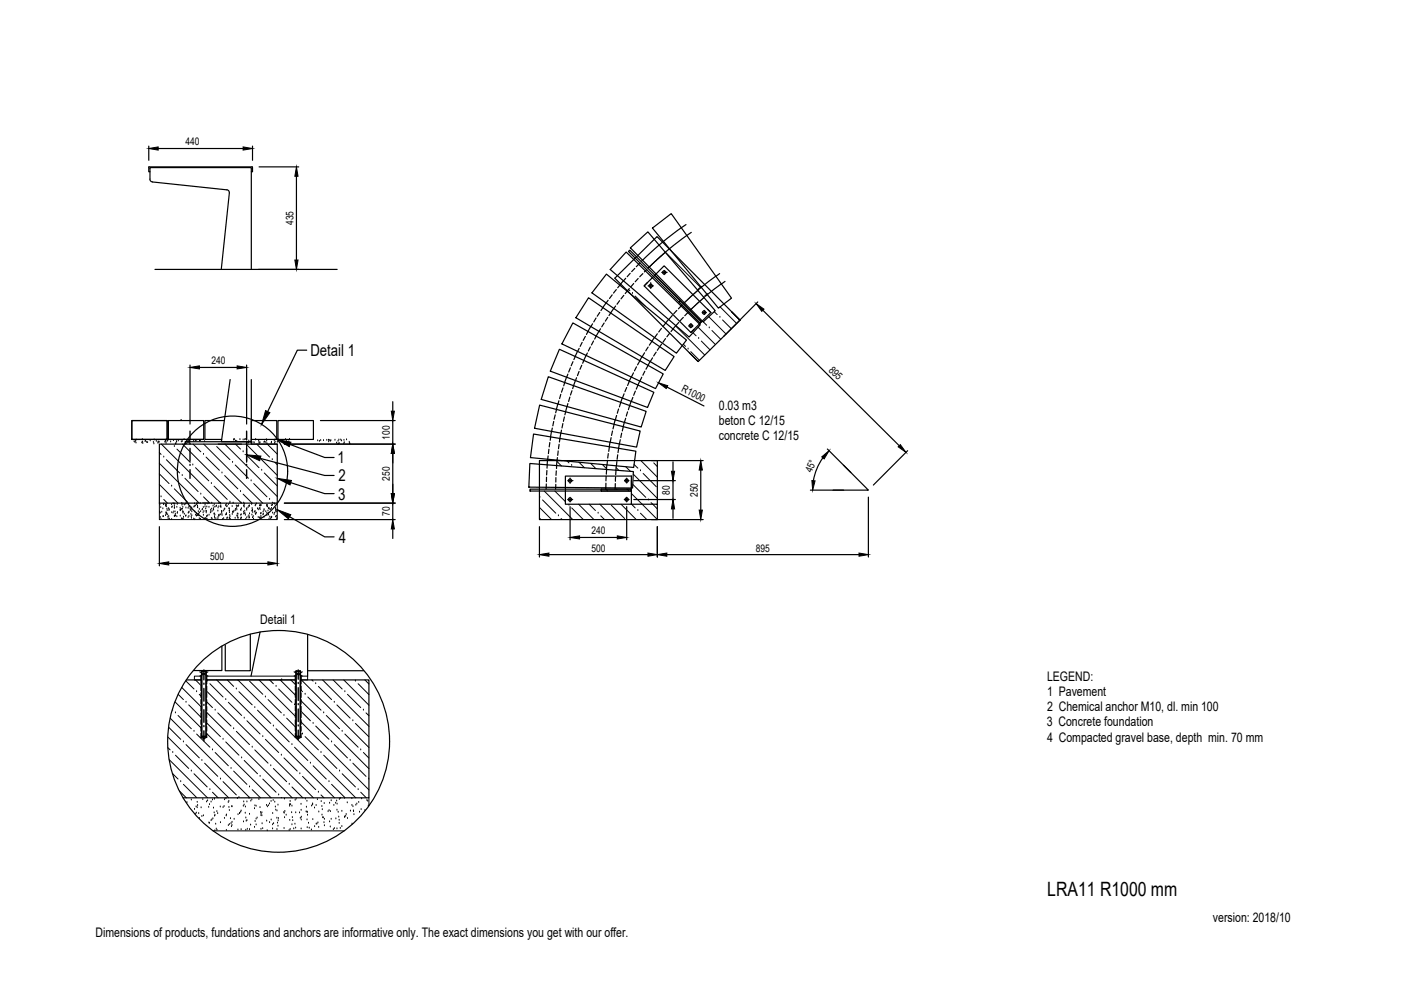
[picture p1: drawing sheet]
<svg xmlns="http://www.w3.org/2000/svg" width="297mm" height="210mm" viewBox="0 0 297 210" stroke-linecap="round" stroke-linejoin="round" font-family="sans-serif">
<!-- layer: 0 -->
<g fill="none" stroke="#000" stroke-width=".25">
<path d="M31.5 31v3M31.6 35.4l-.1 1h.3M31.6 35.4h21.8M33.5 31.5h18M53.3 35.7v21.4M53.4 35.4l.1 1h-.2M53.5 31v3M54.9 35.4h8.4M62.9 37.4v17.7M32.9 57.1h38.6M48.6 40.9l-1.7 16.2M54.8 57.1h8.5"/>
<path d="M128.6 58.1l16.9 14-2.1 2.8-17.9-12.8zM132.2 59.5l-1.2 1.5M132.7 59l-.5 .6M132.8 53.4l15.7 15.5-2.4 2.6-16.7-14.4zM133.5 53l15.2 15.2-.3 .3-15.1-15.2zM133.6 57.9l-.6 .8M133.7 52.5l3.7-3.3 14.2 16.7-2.5 2.4zM134.6 56.9l-.7 .7M135.3 59l-.6 .7M135.4 56l-.5 .6M135.7 55.7l-.3 .3M136.3 58l-.7 .7"/>
<path d="M137.1 57.1l-.5 .6M137.3 59.9l-.7 .7M137.8 56.4l-.4 .5M137.9 56.4h-.1M138 59.9v1.3M138.3 48.4l4-3.1 12.8 17.9-2.8 2.1zM138.4 55.9l-.5 .5M138.8 58.3l2-1.9 9.9 9.9M138.8 58.3l-2.2 2.3 9.9 9.9 .7-.7M138.8 58.3l9.9 9.9 2-1.9M139 55.3l-.6 .6M139.5 54.9l-.5 .4"/>
<path d="M139.6 54.8h-.1M140.3 54.2l-.7 .6M140.3 57.8h1.1M140.3 54.1v.1M140.8 57.3v.9M145.4 47.6a65.5 65.5 0 0 0-9.4 7.8M146.6 49.3l-3.1 2.2-3.1 2.6M151.8 58.6l-3.1 2.3M152.6 58l-.8 .6M153.7 59.7l-.7 .5M40.3 77.4v12.5M42.3 77.9h8"/>
<path d="M52.3 77.4v12.5M65 74.2h-2l-6.2 13.1M116.3 79.9l20.7 7.3-1.1 3.3-21.1-5.8zM118.6 74.1l20 9.1-1.3 3.2-20.6-7.7zM120.1 80l-.4 1.1M120.4 79.3l-.3 .7M120.9 78l-.3 .9M121.5 68.5l19.1 10.8-1.6 3.1-19.9-9.5zM121.5 76.7l-.4 .8M122.4 74.5l-.7 1.7M122.8 78.8l-.4 .8M122.8 73.9l-.3 .6"/>
<path d="M123.3 77.4l-.3 .9M123.4 72.6l-.4 .8M124.1 71.3l-.5 .9M124.3 75.4l-.8 1.6M124.5 74.8l-.2 .6M124.8 63.1l18.1 12.5-1.9 2.9-18.9-11.1zM125.2 73.6l-.5 .8M125.6 68.7l-1.3 2.2M125.8 72.3l-.4 .8M126.4 71.4l-.3 .5M126.4 67.4l-.5 .9M127.2 66.2l-.6 .8"/>
<path d="M127.3 69.7l-1 1.7M128.1 68.5l-.5 .8M128.8 67.3l-.5 .8M128.9 63.7l-1.5 2.1M129.5 66.4l-.4 .5M129.8 62.5l-.6 .8M130.5 64.9l-1 1.5M130.7 61.4l-.6 .7M131.4 63.7l-.6 .8M132.3 62.6l-.6 .8M133.4 61.2l-.8 1M133.8 79.9l-.4 .9"/>
<path d="M134.3 79.1l-.4 .8M134.4 60.1l-.7 .7M134.9 77.8l-.4 .8M136.1 80l-.4 .8M136.1 75.6l-.9 1.8M136.7 74.8l-.5 .8M136.7 78.7l-.4 .9M137.4 60.6h1.1M137.4 73.6l-.5 .8M138.2 72.4l-.5 .8M138.4 75.9l-1.4 2.4M138.8 71.6l-.6 .8"/>
<path d="M139.1 74.7l-.5 .8M139.4 70.8l-.6 .8M140.2 69.6l-.5 .8M140.3 73l-.9 1.3M141.1 71.8l-.5 .8M141.8 67.7l-1.3 1.6M142 70.7l-.6 .7M142.5 66.9l-.7 .8M143.3 69l-1 1.3M143.5 65.8l-.6 .7M143.9 68.4l-.6 .6M144.3 63.7l-.3 .3 4.4 4.5-1.9 2"/>
<path d="M144.6 64.7l-.8 .8M144.9 67.3l-.7 .7M145.1 64.1l-.2 .3M145.3 64l-.1 .1M145.4 63.9h.1M145.5 63.7v.1M145.7 63.7h-.1M145.8 63.6h-.1M145.8 66.3l-.6 .6M146 66.1l-.2 .2M146 69.1h.9M146.2 63.2l-.4 .3"/>
<path d="M146.3 63.1h-.1M146.5 65.6l-.2 .2M146.5 68.6v.9M146.5 62.9l-.2 .1M146.7 62.7l-.2 .1M146.8 62.6h-.1M146.9 62.5l-.1 .1M146.9 65.2l-.4 .4M147.1 65.1h-.1M147.1 62.3l-.2 .2M147.2 65l-.1 .1M147.3 64.9l-.1 .1"/>
<path d="M147.3 62.1l-.1 .2M147.4 64.8h-.1M147.5 64.7l-.1 .1M147.6 64.6l-.1 .1M147.8 61.7l-.4 .4M147.8 64.4l-.2 .2M147.9 61.6l-.1 .1M147.9 64.3l-.1 .1M148 61.6h.1M148 64.2l-.1 .1M148.1 61.4h.1M148.3 61.3h.1"/>
<path d="M148.4 61.2h.1M148.4 63.8l-.4 .4M148.5 63.7l-.1 .1M148.6 61.1h.1M148.6 63.6v.1M148.7 60.9h.1M148.9 63.5l-.2 .1M148.9 66.3h.8M149 63.3l-.1 .1M149.1 63.3h-.1M149.3 63.1h.1M149.3 63.1l-.2 .1"/>
<path d="M149.3 65.8v.9M149.5 62.9h.1M149.6 62.8h.1M149.8 62.7h.1M150 62.5h.1M150 65.5l.7 .8M152.9 60.2l-2.9 2.3M155.1 66.1l1.8 1.8-17.6-17.7-8.9 8.8 17.6 17.7M156.9 67.9l-8.9 8.8-1.9-1.9M160.7 64l-7.3 7.3M161.7 65.8l29 28.7M27.9 89.2h7.5v4h-7.5z"/>
<path d="M33.8 94.2h25v12.5h-25zM35.7 89.2v4h7.5M35.7 89.2h7.5v4h-7.5zM38.4 89.2h.1M39.3 94.2v-.5h14v.5h5.5M39.3 93.7h1M46.3 94.2h4.9M47.6 89.2h-4.2v4h3.6M48.8 80.5l-1.9 13.2h6.4v-13.2M53.3 93.7h-1v4.3M53.3 89.2h5.4v4h-5.4zM55.2 97.2l13.6 3.6h2"/>
<path d="M58.9 89.2h7.5v4h-7.5zM60.3 94.2h23.5M61.5 94.2l7.3 2.8h2M67.9 89.2h15.9M83.3 85.2v2M83.3 89.2v5M83.3 96.2v8.5M112.3 98.3l22 1.7-.2 3.5-22-.2zM113.1 92l21.7 3.7-.4 3.4-21.9-2.1zM114.4 85.9l21.3 5.5-.7 3.4-21.7-4zM116 99.8l-.1 .9M116 98.5v.8"/>
<path d="M116.1 97.4l-.1 1.2M116.2 96.7l-.1 .7M116.4 95.2l-.1 1M116.6 93.8l-.2 1M116.8 92.6l-.1 .8M117.1 90.8l-.4 1.8M117.4 89.4l-.2 .9M117.7 88l-.2 .9M117.9 99.8v1M118.1 97.6l-.1 1.7M118.1 97.7h1.1M118.2 97l-.1 .6"/>
<path d="M118.3 85.7l-.5 1.8M118.3 95.6l-.1 1M118.5 85l-.2 .7M118.5 94.2l-.1 .9M118.9 83.6l-.3 .9M118.9 91.8l-.3 1.9M119 91.2l-.1 .6M119.3 89.8l-.1 .9M119.4 82.2l-.4 1M119.7 88.4l-.2 .9M119.7 81.1l-.2 .7M119.9 87.3l-.1 .6"/>
<path d="M120.4 85.6l-.5 1.7M120.8 84.2l-.2 .9M121.3 82.8l-.3 .9M122 80.7l-.6 1.7M122.2 80.1l-.2 .6M128.7 98.6l-.1 1.9M128.8 97.6l-.1 1M129 96.2l-.2 .9M129.2 94.7l-.1 1M129.3 93.8l-.1 .9M129.6 92.8l-.2 1M129.9 91.4l-.2 .9"/>
<path d="M130.7 98.8l-.2 1.8M130.7 88.1l-.7 2.8M130.8 97.8l-.1 1M131 96.4l-.2 1M131.2 86.7l-.3 .9M131.2 95.1l-.2 .9M131.3 94.1l-.1 1M131.5 93.2l-.2 .9M131.8 91.8l-.2 1M131.9 84.4l-.6 1.9M132.3 83.5l-.3 .9M132.4 89.6l-.5 1.8"/>
<path d="M132.7 88.7l-.3 .9M132.9 82.2l-.4 .9M133.1 87.3l-.3 .9M133.4 80.8l-.3 .9M134.2 84.3l-1 2.6M134.7 82.9l-.3 .9M135.3 81.7l-.4 .8M135.6 80.8l-.4 .8M138.1 97.7h11M141.4 82.1l7.9 4M142.7 97.9v2M148.6 99.7v8.5"/>
<path d="M174.5 97.1l-1.5 2.6-.5 2.2M175.4 95.2l5 5M178.8 98.6l5.3 5.3h-7.5M192.4 95.6l-7.2 7.2M33.8 111.7v8.3M35.8 119.5h21M58.8 111.7v8.3M60.3 106.7h23.5M60.3 110.2h23.5M61.4 109.6l7.4 4.2h2M61.6 102.3l7.2 2.4h2M83.3 106.7v3.5"/>
<path d="M83.3 112.2v2M112.4 103.7h21.5v.4h-21.5zM114.4 111.7v6.4M115.8 102.6v1.1M115.9 101.2v.9M116.4 117.6h21M117.8 103.3v.4M117.8 102.7v.6M117.9 101.3l-.1 .9M120.4 105.9h1M120.4 101.9h1.1M120.9 101.4v1.1"/>
<path d="M120.9 105.4v1M120.9 107.4v7M122.9 114h8M127.5 103.7v.4h6.4v-.4h-6.4v.4M128.5 102.4l-.1 1.3M128.5 101v1M130.4 103.4v.3M130.5 102.5l-.1 .9M130.5 101.1v.9M132.4 105.9h1M132.4 101.9h1M132.9 101.4v1"/>
<path d="M132.9 105.4v1M132.9 107.4v7M133.9 103.9v-3h-14v6h14v-2.8M133.9 106.9h5.5v3.3h-25v-12.5h25v9.2M134.4 101.9h8.8M134.4 105.9h8.8M138.1 110.2h11M139.4 111.7v6.4M141.4 117.6h40.7M142.7 101.9v4M142.7 107.9v2M171.8 103.9h7.1"/>
<path d="M184.1 105.4v12.7M47 137v5.2h-6M53.1 134.5v7.7h-5.3v-5.4M55.1 134l-1.9 9.4M65.2 134.5v8.9M39.5 144.2h3.2M42.4 142.4l1.7 1M42.6 156.3h1.2M42.6 143.4v.2M42.6 143.7v1.3M42.6 145.5v.9M42.6 146.9v1"/>
<path d="M42.6 148.3v1M42.6 149.8v.9M42.6 151.2v.9M42.6 152.6v1M42.6 154v1M42.6 155.5v.8M42.6 156.3l.6 .3 .6-.3M42.7 142.3v13.8h1M42.7 156.1l.1 .1M42.8 156.2h.9M42.8 142.3h.9M42.8 142.3h-.1"/>
<path d="M42.8 142.3v13.9M43.7 142.3h-1M43.7 142.3v13.9M43.7 144.2h19M43.7 142.3v13.8M43.7 156.1v.1M43.8 143.4v.2M43.8 143.7v1.3M43.8 145.5v.9M43.8 146.9v1M43.8 148.3v1M43.8 149.8v.9"/>
<path d="M43.8 151.2v.9M43.8 152.6v1M43.8 154v1M43.8 155.5v.8M44.1 142.4l-1.7 1M59.7 144.2h.1M62.4 142.4l1.7 1M62.6 156.3h1.2M62.6 143.4v.2M62.6 143.7v1.3M62.6 145.5v.9M62.6 146.9v1"/>
<path d="M62.6 148.3v1M62.6 149.8v.9M62.6 151.2v.9M62.6 152.6v1M62.6 154v1M62.6 155.5v.8M62.6 156.3l.6 .3 .6-.3M62.7 142.3v13.8h1M62.7 156.1l.1 .1M62.8 156.2h.8M62.8 142.3h.8M62.8 142.3h-.1"/>
<path d="M62.8 142.3v13.9M63.6 142.3h.1h-1M63.6 142.3v13.9M63.7 144.2h14.5v25h-39.4M63.7 142.3v13.8M63.7 156.1l-.1 .1M63.8 143.4v.2M63.8 143.7v1.3M63.8 145.5v.9M63.8 146.9v1M63.8 148.3v1M63.8 149.8v.9"/>
<path d="M63.8 151.2v.9M63.8 152.6v1M63.8 154v1M63.8 155.5v.8M64.1 142.4l-1.7 1M65.2 142.2h11.9"/>
<circle cx="140.8" cy="57.8" r=".35"/>
<circle cx="138" cy="60.6" r=".35"/>
<circle cx="146.5" cy="69.1" r=".35"/>
<circle cx="149.3" cy="66.3" r=".35"/>
<circle cx="49.3" cy="99.9" r="11.7"/>
<circle cx="120.9" cy="101.9" r=".35"/>
<circle cx="120.9" cy="105.9" r=".35"/>
<circle cx="132.9" cy="105.9" r=".35"/>
<circle cx="132.9" cy="101.9" r=".35"/>
<circle cx="59.1" cy="157.2" r="23.5"/>
</g>
<!-- layer: SRAFY -->
<g fill="none" stroke="#000" stroke-width=".21">
<path d="M141.1 53.5l7.5 7.5M133.3 61.4l.2 .3M134.1 62.2h.1M134.7 62.8l2 2M143.2 69.1l6.2 6.2M144.9 73l.4 .4M145.9 74h.1M146.5 74.6l1.8 1.8M146.9 70.5l.7 .7M148 69.4l3.7 3.7M148.1 71.8h.1M148.7 72.3l1.8 1.9"/>
<path d="M149.1 68.2l.7 .8M150.3 67.2l3.7 3.6M150.4 69.5h.1M150.9 70.1l1.9 1.8M151.4 66.1l.7 .6M152.6 67.3h.1M152.7 65.1l3.5 3.5M153.2 67.8l1.9 1.9M28.4 93.7h.1M28.6 93.8h.1M28.7 93.6h.1M28.8 93.9h.1"/>
<path d="M28.9 93.3h.1M30.1 93.9h.1M30.2 93.2h.1M30.2 93.7h.1M30.3 94h.1M30.8 93.6h.1M30.9 93.5h.1M31.1 93.8h.1M31.3 93.8h.1M31.8 93.5h.1M32.5 93.8h.1M32.6 94.1h.1"/>
<path d="M32.7 93.3h.1M33.1 93.6h.1M33.5 94h.1M33.5 93.7h.1M33.7 93.7h.1M33.7 93.8h.1M33.8 98.2l8.4 8.5M33.8 96l.3 .3M34.2 94.2l12.5 12.5M34.7 96.9h.1M35 93.7h.1M35.1 93.5h.1"/>
<path d="M35.2 93.7h.1M35.2 94h.1M35.2 93.2h.1M35.3 97.5l2.8 2.8M35.5 93.5h.1M35.6 93.4h.1M36.2 93.7h.1M36.8 93.4h.1M37 94.7h.1M37.2 94.2h.1M37.3 94h.1M37.4 93.7h.1"/>
<path d="M37.5 93.7h.1M37.5 95.2l2.8 2.8M37.8 93.5h.1M38.4 93.7h.1M38.6 93.6h.1M38.7 94.2l12.5 12.5M39 93.2h.1M39.6 94.1h.1M39.8 93.6h.1M39.8 93.9h.1M40 93.7h.1M40.1 93.6h.1"/>
<path d="M40.1 94h.1M40.1 93.5h.1M40.2 93.3h.1M40.9 98.6h.1M40.9 94.2l1.7 1.6M41.1 93.5h.1M41.5 93.4h.1M41.5 99.2l2.8 2.8M41.7 93.4h.1M42.3 93.5h.1M42.5 93.4h.1M43.1 96.3h.1"/>
<path d="M43.2 94.2l12.5 12.5M43.4 93.6h.1M43.7 96.9l2.8 2.8M45.9 94.7l2.9 2.8M47.7 94.2l11.1 11.1M49.3 98h.1M49.5 93.3h.1M49.6 93.3h.1M49.6 93.2h.1M49.9 98.6l2.8 2.8M49.9 94.2l1.1 1M49.9 93.5h.1"/>
<path d="M50.2 93.6h.1M50.9 93.2h.1M51.5 95.8h.1M51.5 93.3h.1M51.9 93.2h.1M52.1 93.2h.1M52.1 96.3l2.8 2.9M52.2 94.2l6.6 6.6M52.6 93.8h.1M52.7 93.9h.1M52.8 93.5h.1M53.2 93.5h.1"/>
<path d="M53.3 94.1h.1M53.6 93.8h.1M53.9 93.9h.1M54.2 93.3h.1M54.2 93.2h.1M54.4 94.2l2.8 2.7M54.8 93.5h.1M54.9 93.8h.1M55 94h.1M55.1 93.9h.1M55.5 99.7h.1M56 93.8h.1"/>
<path d="M56.1 93.7h.1M56.4 93.8h.1M56.5 93.2h.1M56.5 93.5h.1M56.6 94.1h.1M56.7 94.2l2.1 2.1M57.5 94h.1M57.6 93.8h.1M57.7 97.5h.1M58.2 93.5h.1M58.2 94h.1M58.3 98l.5 .5"/>
<path d="M58.3 93.7h.1M58.8 93.7h.1M58.9 93.7h.1M59.1 93.4h.1M59.8 93.4h.1M59.8 93.8h.1M60 93.7h.1M60.5 93.2h.1M60.7 93.7h.1M60.8 93.6h.1M61.2 93.7h.1M61.4 93.2h.1"/>
<path d="M67.4 93.5h.1M67.7 93.6h.1M68 93.4h.1M68.6 93.4h.1M69.3 93.4h.1M69.6 93.3h.1M69.7 93.7h.1M69.8 93.4h.1M70 93.5h.1M70.2 93.4h.1M71 93.3h.1M71.4 94h.1"/>
<path d="M71.7 94.2h.1M71.7 93.5h.1M71.8 94.2h.1M71.8 93.3h.1M71.9 94h.1M72.2 93.3h.1M72.4 93.5h.1M72.9 94.1h.1M72.9 93.4h.1M73 93.9h.1M73.5 93.3h.1M74 93.8h.1"/>
<path d="M74.1 94.1h.1M74.2 94.1h.1M118.1 97.8l.9 1M120.3 97.8l.3 .3M121.2 98.7h.1M122.8 98l1.1 1.2M125.2 98.2l1.2 1.2M127.7 98.5l.9 .9M130.6 99.2l.6 .6M132.7 99l1 .9M134.4 98.5l.8 .8M135.8 99.8h.1"/>
<path d="M135.9 97.7l3.5 3.5M138.6 98.1l.8 .8M33.8 106.7v3.5h25v-3.5M33.8 102.7l3.9 4M33.8 100.5l2 2M33.8 108.5h.1M33.9 108.8h.1M33.9 107.1h.1M34 108.8h.1M34 109.7h.1M34.1 107.6h.1M34.1 110.1h.1"/>
<path d="M34.1 105.3h.1M34.3 108.6h.1M34.5 107.9h.1M34.6 109.6h.1M34.6 109.5h.1M34.7 107h.1M34.7 105.9l.8 .8M34.8 106.9h.1M35.1 107.3h.1M35.1 109.3h.1M35.1 107h.1M35.2 108.7h.1"/>
<path d="M35.2 108.9h.1M35.3 107.1h.1M35.3 109h.1M35.3 107.4h.1M35.3 108.8h.1M35.4 107.9h.1M35.4 108.3h.1M35.5 109.1h.1M35.6 109.6h.1M35.7 110h.1M35.8 107.8h.1M35.8 109.5h.1"/>
<path d="M35.8 108.2h.1M35.9 108.1h.1M35.9 110.1h.1M36.4 107h.1M36.4 110.1h.1M36.4 103.1h.1M36.4 108.7h.1M36.4 107.6h.1M36.5 107.5h.1M36.7 106.8h.1M36.7 108.8h.1M36.9 108.5h.1"/>
<path d="M36.9 106.8h.1M37 107.8h.1M37 107.4h.1M37 109.5h.1M37 103.6l2.8 2.9M37 107.7h.1M37 106.9h.1M37.1 109.4h.1M37.1 108.5h.1M37.2 109h.1M37.2 109.4h.1M37.5 107.6h.1"/>
<path d="M37.5 109.6h.1M37.6 106.9h.1M37.6 108.9h.1M37.6 108.7h.1M38.2 108.2h.1M38.2 107.8h.1M38.2 109.4h.1M38.3 108.1h.1M38.3 108.3h.1M38.5 108h.1M38.5 110h.1M38.5 106.8h.1"/>
<path d="M38.6 107.1h.1M38.6 100.8h.1M38.7 107.9h.1M38.7 110.1h.1M38.7 108.5h.1M38.8 107.5h.1M38.8 106.9h.1M38.8 108.8h.1M38.8 110h.1M38.8 108.6h.1M38.9 109.7h.1M39.1 107.1h.1"/>
<path d="M39.1 109h.1M39.2 101.4l2.8 2.8M39.3 109.4h.1M39.4 106.9h.1M39.4 107.7h.1M39.4 109.4h.1M39.5 106.8h.1M39.9 107.8h.1M39.9 109.7h.1M39.9 108.8h.1M40 106.9h.1M40 108.7h.1"/>
<path d="M40.1 107.5h.1M40.1 109.5h.1M40.1 108.6h.1M40.2 107.4h.1M40.3 107.9h.1M40.4 108.2h.1M40.5 109.1h.1M40.5 108.2h.1M40.5 109.6h.1M40.6 109.9h.1M40.6 107.7h.1M40.7 109.3h.1"/>
<path d="M40.7 108.5h.1M41.1 110.1h.1M41.1 107.5h.1M41.2 107.4h.1M41.2 106.8h.1M41.3 110.2h.1M41.3 108.5h.1M41.5 107.3h.1M41.5 109.2h.1M41.6 107h.1M41.6 109h.1M41.7 109.4h.1"/>
<path d="M41.7 106.8h.1M41.8 109.3h.1M41.8 106.8h.1M41.9 107.6h.1M41.9 107.3h.1M41.9 109.3h.1M42 108.5h.1M42.1 109h.1M42.1 109.3h.1M42.3 108h.1M42.3 110h.1M42.3 108.7h.1"/>
<path d="M42.5 106.8h.1M42.5 110.1h.1M42.5 108.5h.1M42.6 104.8h.1M42.8 108.1h.1M43 108h.1M43.1 106.7h.1M43.1 108.7h.1M43.1 107.6h.1M43.1 109.3h.1M43.1 105.3l1.4 1.4M43.2 108.5h.1"/>
<path d="M43.4 110h.1M43.4 106.7h.1M43.5 107.5h.1M43.5 107h.1M43.5 109.9h.1M43.6 107.9h.1M43.7 108.4h.1M43.7 106.7h.1M43.7 108.7h.1M43.7 110.1h.1M43.8 108.5h.1M43.8 109.6h.1"/>
<path d="M43.8 107.5h.1M43.8 109.5h.1M43.9 110.1h.1M44 109.4h.1M44.1 106.8h.1M44.2 106.7h.1M44.3 107.6h.1M44.3 109.2h.1M44.6 108.7h.1M44.6 108.2h.1M44.7 108.6h.1M44.8 107.9h.1"/>
<path d="M44.8 109.9h.1M44.8 102.5h.1M44.9 106.7h.1M45 110h.1M45 108.4h.1M45.2 107.3h.1M45.2 108.1h.1M45.2 107.8h.1M45.3 108.2h.1M45.4 109h.1M45.4 103.1l2.8 2.8M45.4 107h.1"/>
<path d="M45.5 109.6h.1M45.5 109.9h.1M45.5 107.5h.1M45.6 109.2h.1M45.8 110h.1M45.8 107.4h.1M45.9 107.3h.1M46.2 110h.1M46.2 108.4h.1M46.2 107.7h.1M46.2 109.7h.1M46.4 109.3h.1"/>
<path d="M46.4 107.4h.1M46.4 106.8h.1M46.4 109.4h.1M46.5 109.2h.1M46.7 106.7h.1M46.8 107.5h.1M46.8 109.1h.1M46.8 107.2h.1M46.8 107.6h.1M47 108.4h.1M47 108.7h.1M47 109h.1"/>
<path d="M47 108.5h.1M47.1 100.3h.1M47.1 109.3h.1M47.2 110.1h.1M47.4 110h.1M47.4 108.3h.1M47.5 108h.1M47.6 100.8l2.8 2.8M47.7 107.9h.1M47.8 107.2h.1M47.8 109.2h.1M48 107.4h.1"/>
<path d="M48 109.1h.1M48 106.9h.1M48 108.9h.1M48.1 110h.1M48.2 107.4h.1M48.2 109.8h.1M48.4 107h.1M48.5 107.9h.1M48.6 108.4h.1M48.6 109.9h.1M48.6 107.9h.1M48.6 108.3h.1"/>
<path d="M48.6 108.7h.1M48.7 109.3h.1M48.7 106.7h.1M48.8 109.6h.1M48.8 106.5h.1M48.8 110.1h.1M49.2 107.4h.1M49.2 109.1h.1M49.3 108.6h.1M49.4 108.5h.1M49.4 106.7h.1M49.4 108.6h.1"/>
<path d="M49.6 108.4h.1M49.9 109.9h.1M49.9 108.3h.1M49.9 108h.1M50.1 107.3h.1M50.2 107.8h.1M50.2 108.1h.1M50.2 107.4h.1M50.2 109.4h.1M50.3 109h.1M50.4 109.5h.1M50.4 107.4h.1"/>
<path d="M50.4 109.8h.1M50.4 109h.1M50.5 109.9h.1M50.5 107.4h.1M50.6 107.2h.1M51 104.2h.1M51 108.1h.1M51 110.1h.1M51 109.3h.1M51.1 109.8h.1M51.1 108.2h.1M51.1 106.7h.1"/>
<path d="M51.1 109.1h.1M51.2 107.9h.1M51.2 109.8h.1M51.5 104.8l2 1.9M51.7 107.3h.1M51.7 108.6h.1M51.7 109h.1M51.7 106.7h.1M51.7 107.2h.1M51.8 107.5h.1M51.8 106.9h.1M51.8 108.9h.1"/>
<path d="M51.9 108.4h.1M52 108.9h.1M52 109.2h.1M52.1 110.1h.1M52.2 107.9h.1M52.3 109.8h.1M52.3 108.2h.1M52.4 107.8h.1M52.6 107.6h.1M52.6 109.6h.1M52.8 107.4h.1M52.8 109.3h.1"/>
<path d="M52.8 109.9h.1M52.9 107.3h.1M52.9 108.9h.1M52.9 109.7h.1M53.2 102h.1M53.3 106.9h.1M53.4 108.4h.1M53.4 109.2h.1M53.5 107.8h.1M53.5 108.3h.1M53.5 109.8h.1M53.5 108.1h.1"/>
<path d="M53.6 108.7h.1M53.7 109.5h.1M53.7 110h.1M53.8 102.5l2.8 2.8M54 108.6h.1M54.1 108.5h.1M54.1 107.2h.1M54.1 108.9h.1M54.2 107.1h.1M54.2 109.1h.1M54.4 106.8h.1M54.4 108.8h.1"/>
<path d="M54.6 107.9h.1M54.7 109.7h.1M54.8 108.1h.1M55 107.9h.1M55 109.8h.1M55 107.2h.1M55.1 107.7h.1M55.1 108.1h.1M55.2 109.8h.1M55.2 107.3h.1M55.3 108.9h.1M55.3 107.1h.1"/>
<path d="M55.3 109.4h.1M55.3 107.2h.1M55.4 108.9h.1M55.4 109.8h.1M55.7 109.2h.1M55.8 108.6h.1M55.8 109h.1M56 108.3h.1M56 109.7h.1M56 108h.1M56 100.3l2.8 2.7M56.4 108.5h.1"/>
<path d="M56.5 107.2h.1M56.6 108.8h.1M56.6 107.4h.1M56.6 109.3h.1M56.7 107.2h.1M56.7 107.5h.1M56.8 108.3h.1M56.9 108.9h.1M56.9 109.2h.1M56.9 107.9h.1M57 107.8h.1M57.1 110.1h.1"/>
<path d="M57.2 105.9h.1M57.2 109.6h.1M57.2 108h.1M57.4 108.1h.1M57.4 110h.1M57.5 109.8h.1M57.5 107.2h.1M57.6 107.8h.1M57.6 109.8h.1M57.6 109.7h.1M57.7 106.5l.2 .2M57.8 107.1h.1"/>
<path d="M57.8 108.8h.1M58.1 109.1h.1M58.2 106.8h.1M58.2 108.8h.1M58.3 106.9h.1M58.4 107.8h.1M58.4 109.6h.1M58.4 108h.1M58.4 108.3h.1M58.5 108.6h.1M58.6 109.5h.1M58.7 110h.1"/>
<path d="M58.7 108.5h.1M58.8 108.3h.1M114.4 107.6l2.6 2.6M114.4 109.8l.3 .4M114.5 105.4h.1M115 106l2.8 2.8M115.4 104.1l6 6.1M117.6 104.1l2.3 2.3M118.4 109.4h.1M119 109.9l.2 .3M120.6 107.1h.1M121.2 107.7l2.5 2.5"/>
<path d="M122.7 106.9l3.2 3.3M124.9 106.9l1.3 1.3M126.8 108.8h.1M127.2 106.9l3.2 3.3M127.4 109.4l.8 .8M128.4 103.7l.4 .4M129.6 107.1l2.8 2.8M130.7 103.7v.1M131.7 106.9l3.2 3.3M133 103.7l.3 .4M133.9 104.6l5.5 5.5M133.9 106.9h.1"/>
<path d="M133.9 106.9l.8 .8M134.2 102.7l2.7 2.7M134.3 100.5l5.1 5.2M135.2 108.2h.1M135.8 108.8l1.3 1.4M136.4 100.4l2.8 2.8M137.5 106h.1M138 106.6l1.4 1.3M35.6 156.3l12.9 12.9M35.6 158.5l.5 .5M35.8 154.2l2.5 2.6M36.1 152.3l16.9 16.9"/>
<path d="M36.5 150.5l.1 .1M36.6 159.5h.1M37.1 148.8l5.5 5.5M37.2 151.1h.1M37.7 151.7l2.9 2.8M37.8 147.2l1.1 1.1M38.5 145.7l4.1 4.1M38.9 157.3h.1M39.4 144.3l1.7 1.8M39.4 148.9h.1M39.4 157.9l2.9 2.8M40 149.5l2.6 2.6"/>
<path d="M41.1 155.1h.1M41.5 144.2l1.1 1.1M41.7 146.7h.1M41.7 155.6l2.8 2.8M42.3 147.2l.3 .4M43.8 155.5l13.7 13.7M43.8 151l18.2 18.2M43.8 146.6l22.6 22.6M43.8 148.8l1.2 1.2M43.9 144.4h.1M43.9 153.4l2.8 2.8M44.5 145l2.8 2.8"/>
<path d="M45 159h.1M45.6 150.6h.1M45.6 159.5l2.8 2.9M45.9 144.2l25 25M46.2 151.1l2.8 2.8M47.3 156.8h.1M47.9 148.3h.1M47.9 157.3l2.8 2.8M48.2 144.2l1.3 1.3M48.4 148.9l2.8 2.8M49.5 154.5h.1M50.1 146.1h.1"/>
<path d="M50.1 155.1l2.8 2.8M50.4 144.2l25 25M50.7 146.7l2.8 2.8M51.8 152.3h.1M52.4 152.8l2.7 2.8M52.9 144.4l2.8 2.8M53.5 158.4h.1M54 150h.1M54 159l2.8 2.8M54.6 150.6l2.8 2.8M54.9 144.2l7.8 7.8M55.7 156.2h.1"/>
<path d="M56.3 147.8h.1M56.3 156.8l2.8 2.7M56.8 148.3l2.9 2.8M57.2 144.2l.8 .8M58 153.9h.1M58.5 145.5h.1M58.5 154.5l2.8 2.8M59.1 146.1l2.8 2.8M59.4 144.2l3.3 3.3M60.2 151.7h.1M60.8 152.3l1.9 1.9M61.6 144.2l1.1 1"/>
<path d="M61.9 157.9h.1M62.4 149.5h.1M62.4 158.4l2.9 2.8M63.7 153l14.5 14.5M63.7 148.5l14.5 14.5M63.7 150.7l2.1 2.1M63.7 146.2l.4 .5M63.9 144.2l14.3 14.3M64.1 155.6h.1M64.7 147.2h.1M64.7 156.2l2.8 2.8M65.3 147.8l2.8 2.8"/>
<path d="M66.1 144.2l.3 .2M66.4 153.4h.1M66.9 145h.1M66.9 153.9l2.9 2.9M67.5 145.5l2.8 2.8M68.1 159.5h.1M68.4 144.2l9.8 9.8M68.6 151.1h.1M69.2 151.7l2.8 2.8M70.3 157.3h.1M70.6 144.2l1.9 1.9M70.9 148.9h.1"/>
<path d="M70.9 157.9l2.8 2.8M71.4 149.5l2.8 2.8M72.5 155.1h.1M72.9 144.2l5.3 5.3M73.1 146.7h.1M73.1 155.6l2.8 2.8M73.7 147.2l2.8 2.8M74.8 152.8h.1M75.4 144.4h.1M75.4 153.4l2.8 2.8M75.9 145l2.3 2.3M76.5 159h.1"/>
<path d="M77.1 150.6h.1M77.1 159.5l1.1 1.2M77.4 144.2l.8 .8M77.6 151.1l.6 .7M35.9 161.1l8.1 8.1M36.5 164l1.2 1.2M37.2 160.1l2.8 2.8M38 167.7l1.5 1.5M38.3 165.7h.1M38.9 166.3l2.8 2.8M39.6 170.2h.1M40.6 169.6h.1"/>
<path d="M40.6 163.5h.1M41.1 164.1l2.8 2.7M41.2 171.6h.1M41.4 172.6h.1M41.6 171.1h.1M41.6 172.4h.1M41.8 171.3h.1M41.8 170.1h.1M41.9 170.8h.1M42.1 172.5h.1M42.3 173.5h.1M42.6 171.3h.1"/>
<path d="M42.8 173.1h.1M42.8 161.2h.1M43 169.5h.1M43.1 173h.1M43.4 161.8l2.8 2.8M43.8 170h.1M44 169.8h.1M44.2 171.2h.1M44.3 174.5h.1M44.4 170.6h.1M44.4 174.6h.1M44.5 167.4h.1"/>
<path d="M44.8 170h.1M44.8 174h.1M44.9 173.8h.1M45 169.6h.1M45 168l1.2 1.2M45.1 173.6h.1M45.2 176.2h27.8M45.3 171.3h.1M45.4 172.4h.1M45.5 169.5h.1M45.5 173h.1M45.6 176.1h.1"/>
<path d="M45.6 172.9h.1M45.7 174.7h.1M45.9 175.8h.1M46 172.1h.1M46 176h.1M46.2 172.5h.1M46.7 171.1h.1M46.7 174.4h.1M46.7 165.2h.1M47.3 171.2h.1M47.3 165.7l2.8 2.8M47.5 171h.1"/>
<path d="M47.6 169.6h.1M47.6 173.5h.1M47.9 169.4h.1M47.9 173h.1M48 176.1h.1M48 172.8h.1M48.4 170.2h.1M48.4 175h.1M48.5 169.9h.1M48.5 171.2h.1M48.6 171.8h.1M48.6 174.8h.1"/>
<path d="M48.9 173.6h.1M49 174.6h.1M49 162.9h.1M49.1 175.3h.1M49.2 171h.1M49.2 171.1h.1M49.2 175h.1M49.2 174.3h.1M49.5 163.5l2.9 2.8M49.6 173.7h.1M50.3 169.3h.1M50.4 176h.1"/>
<path d="M50.5 172.7h.1M50.7 169.1h.1M50.8 172.5h.1M50.8 172.4h.1M51 172.2h.1M51.1 172h.1M51.1 175.9h.1M51.2 160.7h.1M51.6 170.9h.1M51.6 174.3h.1M51.7 170h.1M51.8 170.7h.1"/>
<path d="M51.8 161.2l2.8 2.9M52 172.4h.1M52 171.1h.1M52.1 173.4h.1M52.1 176h.1M52.2 174.1h.1M52.4 170h.1M52.4 174h.1M52.4 175.8h.1M52.8 169.2h.1M52.9 175.9h.1M52.9 172.6h.1"/>
<path d="M52.9 166.8h.1M53.1 174.9h.1M53.2 169.9h.1M53.4 169.6h.1M53.5 167.4l1.7 1.8M54 171.5h.1M54 175.4h.1M54 170.9h.1M54.1 174.2h.1M54.3 170.9h.1M54.3 174.9h.1M54.3 173.7h.1"/>
<path d="M54.5 173.4h.1M54.9 169.5h.1M55.1 171.2h.1M55.1 164.6h.1M55.3 172.3h.1M55.3 175.8h.1M55.3 172.9h.1M55.4 172.6h.1M55.5 173h.1M55.5 172.3h.1M55.6 174.7h.1M55.7 175.7h.1"/>
<path d="M55.7 165.2l2.8 2.8M56.5 170.8h.1M56.5 174.1h.1M56.6 176.1h.1M56.7 171.1h.1M56.9 170.8h.1M57.1 170.4h.1M57.2 174.4h.1M57.4 162.4h.1M57.5 169.9h.1M57.5 173.9h.1M57.8 175.7h.1"/>
<path d="M57.8 174.9h.1M57.8 172.5h.1M57.9 169.7h.1M58 162.9l2.8 2.8M58 174.6h.1M58.3 170.1h.1M58.4 171.1h.1M58.5 171.8h.1M58.7 173.5h.1M58.7 171.9h.1M58.7 175.9h.1M58.8 174.5h.1"/>
<path d="M58.9 170.7h.1M58.9 175.2h.1M59 174h.1M59 173.5h.1M59.1 168.5h.1M59.7 160.1h.1M59.7 169.1v.1M60.2 172.3h.1M60.2 160.7l2.8 2.8M60.2 175.7h.1M60.2 172.4h.1M60.3 169.4h.1"/>
<path d="M60.3 173.4h.1M60.4 172h.1M60.7 172.8h.1M61.3 176.1h.1M61.3 166.3h.1M61.4 170.6h.1M61.4 170.9h.1M61.4 173.9h.1M61.5 169.9h.1M61.5 175.9h.1M61.6 170.6h.1M61.8 172.3h.1"/>
<path d="M61.9 170.9h.1M61.9 174.9h.1M61.9 166.8l2.3 2.4M62 173.3h.1M62.1 174h.1M62.3 175.7h.1M62.5 174.7h.1M62.6 169.7h.1M62.7 175.6h.1M62.7 172.3h.1M62.8 169.4h.1M63.5 172.4h.1"/>
<path d="M63.6 164.1h.1M63.7 173.5h.1M63.8 170.5h.1M63.8 171.8h.1M63.8 175.8h.1M63.9 173.9h.1M63.9 173.3h.1M64.1 164.6l2.8 2.8M64.7 169.4h.1M64.9 172.1h.1M65 171.1h.1M65.1 169.9h.1"/>
<path d="M65.1 173.8h.1M65.1 172.2h.1M65.1 175.5h.1M65.2 172.8h.1M65.4 174.6h.1M65.6 175.6h.1M65.8 161.8h.1M66 176h.1M66.1 170.9h.1M66.3 170.4h.1M66.3 170.7h.1M66.3 173.8h.1"/>
<path d="M66.4 162.4l2.8 2.8M66.7 171.3h.1M66.7 175.3h.1M67 170.8h.1M67 174.7h.1M67.2 174.7h.1M67.3 169.5h.1M67.4 174.5h.1M67.5 168h.1M67.6 175.4h.1M67.6 172.2h.1M68.1 168.5l.6 .7"/>
<path d="M68.1 170h.1M68.2 171h.1M68.3 172.8h.1M68.3 171.7h.1M68.4 173.4h.1M68.5 173.4h.1M68.6 160.1l2.8 2.8M68.7 174.4h.1M68.7 170.4h.1M68.8 173.7h.1M68.8 175.1h.1M69.6 172.1h.1"/>
<path d="M69.8 165.7h.1M69.8 171.9h.1M69.9 170.3h.1M69.9 174.3h.1M70 175.3h.1M70 172.1h.1M70.2 169.8h.1M70.2 173.7h.1M70.3 166.3l2.8 2.8M70.7 175.9h.1M70.8 170.8h.1M70.9 175.7h.1"/>
<path d="M71.2 170.3h.1M71.2 173.6h.1M71.4 169.8h.1M71.4 171.8h.1M71.4 175.7h.1M71.5 170.5h.1M71.7 172.2h.1M71.8 173.2h.1M71.9 173.9h.1M71.9 174.6h.1M72 169.5h.1M72 163.5h.1"/>
<path d="M72.1 175.6h.1M72.2 169.3h.1M72.5 175.3h.1M72.5 172h.1M72.5 164.1l2.9 2.7M73.1 169.3h.1M73.1 173.2h.1M73.1 173.3h.1M73.3 173.1h.1M73.4 172.7h.1M73.6 170.2h.1M73.7 173.5h.1"/>
<path d="M74.2 161.2h.1M74.3 172h.1M74.6 169.3h.1M74.6 170.8h.1M74.6 174.7h.1M74.8 161.8l2.8 2.8M74.8 171h.1M74.9 171.9h.1M75 172.1h.1M75 172.7h.1M75.4 170.7h.1M75.7 170.5h.1"/>
<path d="M75.9 167.4h.1M76.1 170.1h.1M76.2 172.2h.1M76.5 168l1.2 1.2M76.6 171.7h.1M76.7 169.4h.1M77.4 171.8h.1M77.8 169.7h.1M78 169.9h.1M78.1 170.9h.1M78.2 165.2h.1M78.2 169.2v1.7"/>
</g>
<!-- layer: 0 -->
<g fill="#000" stroke="#000" stroke-width=".21">
<path d="M31.5 31.5l2-.3v.6zM51.5 31.2l2 .3-2 .3zM62.9 35.4l.3 2h-.7zM62.5 55.1h.7l-.3 2zM40.3 77.9l2-.3v.6zM50.3 77.6l2 .3-2 .3zM160.3 64.4l1.7 1.1-.5 .5zM52.3 96.4l3 .3-.2 1zM56.3 87.1l.9 .4-1.7 2.5zM58.7 93.2l3 .6-.4 .9zM83 87.2h.6l-.3 2zM83.3 94.2l.3 2h-.6z"/>
<path d="M139.6 81.2l2 .6-.3 .6zM142.4 99.9h.6l-.3 2zM148.6 97.7l.3 2h-.7zM174.2 96.9l1.6-1.3-1.1 1.7zM190.4 94.7l.5-.4 1.2 1.6zM33.8 119.5l2-.4v.7zM56.8 119.1l2 .4-2 .3zM58.8 108.1l2.8 1-.5 .9zM58.8 101.4l3 .5-.3 .9zM83 104.7h.6l-.3 2zM83.3 110.2l.3 2h-.6zM114.4 117.6l2-.3v.6z"/>
<path d="M120.9 114l2-.4v.7zM130.9 113.6l2 .4-2 .3zM137.4 117.3l2 .3-2 .3zM139.4 117.6l2-.3v.6zM142.7 105.9l.3 2h-.6zM148.2 108.2h.7l-.3 2zM172.1 101.9l.7 .1-.5 1.9zM182.1 117.3l2 .3-2 .3z"/>
</g>
<path d="M42.7 143.4h-1.5v.8h1.5M43.7 144.2h19M43.7 143.4h19M63.7 143.4h1.5v.8h-1.5" fill="none" stroke="#000" stroke-width=".21"/>
<g fill="none" stroke="#000" stroke-width=".3">
<path d="M40.3 94.2h.1M40.3 98.7h.1M40.3 91.4v1.9M40.3 95.1v2.7M40.3 99.6v1.8M52.3 94.2h.1M52.3 98.7h.1M52.3 91.4v1.9M52.3 95.1v2.7M52.3 99.6v1.8M43.2 145.1h.1M43.2 149.6h.1"/>
<path d="M43.2 154.1h.1M43.2 142v2.2M43.2 146v2.7M43.2 150.5v2.7M43.2 155v2.1M63.2 144.9h.1M63.2 149.4h.1M63.2 153.9h.1M63.2 142v2M63.2 145.8v2.7M63.2 150.3v2.7M63.2 154.8v2"/>
</g>
<!-- layer: OBRYSOVA -->
<path d="M31.8 38l.2 .5 .3 .1 15.8 1.7a.58 .58 0 0 1 .5 .6M32 35.5l-.2 .2v2.3M32 35.5h21.1M53.1 35.5l.2 .2" fill="none" stroke="#000" stroke-width=".25"/>
<g fill="#fff" stroke="#fff" stroke-width=".35">
<path d="M256.5 196.4h14.2v3.6h-14.2z"/>
<path d="M221.4 117.8h12.5v3.6h-12.5z"/>
<path d="M221.4 121h10.6v3.6h-10.6z"/>
<path d="M221.4 130.6h42.3v3.7h-42.3z"/>
<path d="M221.4 124.2h36.7v3.6h-36.7z"/>
<path d="M221.4 127.4h20v3.6h-20z"/>
<path d="M19.8 192.6h137.8v3.6h-137.8z"/>
<path d="M256.6 188.4h25.7v2.4h-25.7z"/>
<path d="M256.6 186.4h30.7v2.4h-30.7z"/>
</g>
<text font-size="4.2" x="222" y="189.9">LRA11 R1000 mm</text>
<g font-size="3.5">
<text x="65.8" y="75.5">Detail 1</text>
<text x="71.5" y="98.2">1</text>
<text x="71.7" y="105.9">3</text>
<text x="71.8" y="102.1">2</text>
<text x="71.8" y="115.1">4</text>
</g>
<g font-size="2.8">
<text x="152.4" y="86.9">0.03 m3</text>
<text x="152.4" y="90.1">beton C 12/15</text>
<text x="152.4" y="93.4">concrete C 12/15</text>
<text x="55.2" y="132.3">Detail 1</text>
<text x="222" y="144.4">LEGEND:</text>
<text x="222" y="147.6">1 Pavement</text>
<text x="221.9" y="154">3 Concrete foundation</text>
<text x="222" y="150.7">2 Chemical anchor M10, dl. min 100</text>
<text x="222" y="157.2">4 Compacted gravel base, depth min. 70 mm</text>
<text x="257.2" y="195.4">version: 2018/10</text>
<text x="20.2" y="198.6">Dimensions of products, fundations and anchors are informative only. The exact dimensions you get with our offer.</text>
</g>
<g font-size="2.2">
<text x="39.3" y="30.8">440</text>
<text x="62.2" y="47.7" transform="rotate(-90 62.2 47.7)">435</text>
<text x="44.8" y="77.3">240</text>
<text x="144.4" y="82.9" transform="rotate(27 144.4 82.9)">R1000</text>
<text x="175.6" y="78.6" transform="rotate(45 175.6 78.6)">895</text>
<text x="82.6" y="93.2" transform="rotate(-90 82.6 93.2)">100</text>
<text x="82.6" y="101.9" transform="rotate(-90 82.6 101.9)">250</text>
<text x="172.1" y="100.3" transform="rotate(-67 172.1 100.3)">45°</text>
<text x="142" y="104.9" transform="rotate(-90 142 104.9)">80</text>
<text x="147.9" y="105.4" transform="rotate(-90 147.9 105.4)">250</text>
<text x="82.6" y="109.4" transform="rotate(-90 82.6 109.4)">70</text>
<text x="125.4" y="113.3">240</text>
<text x="44.6" y="118.8">500</text>
<text x="125.4" y="116.9">500</text>
<text x="160.3" y="116.9">895</text>
</g>
</svg>
